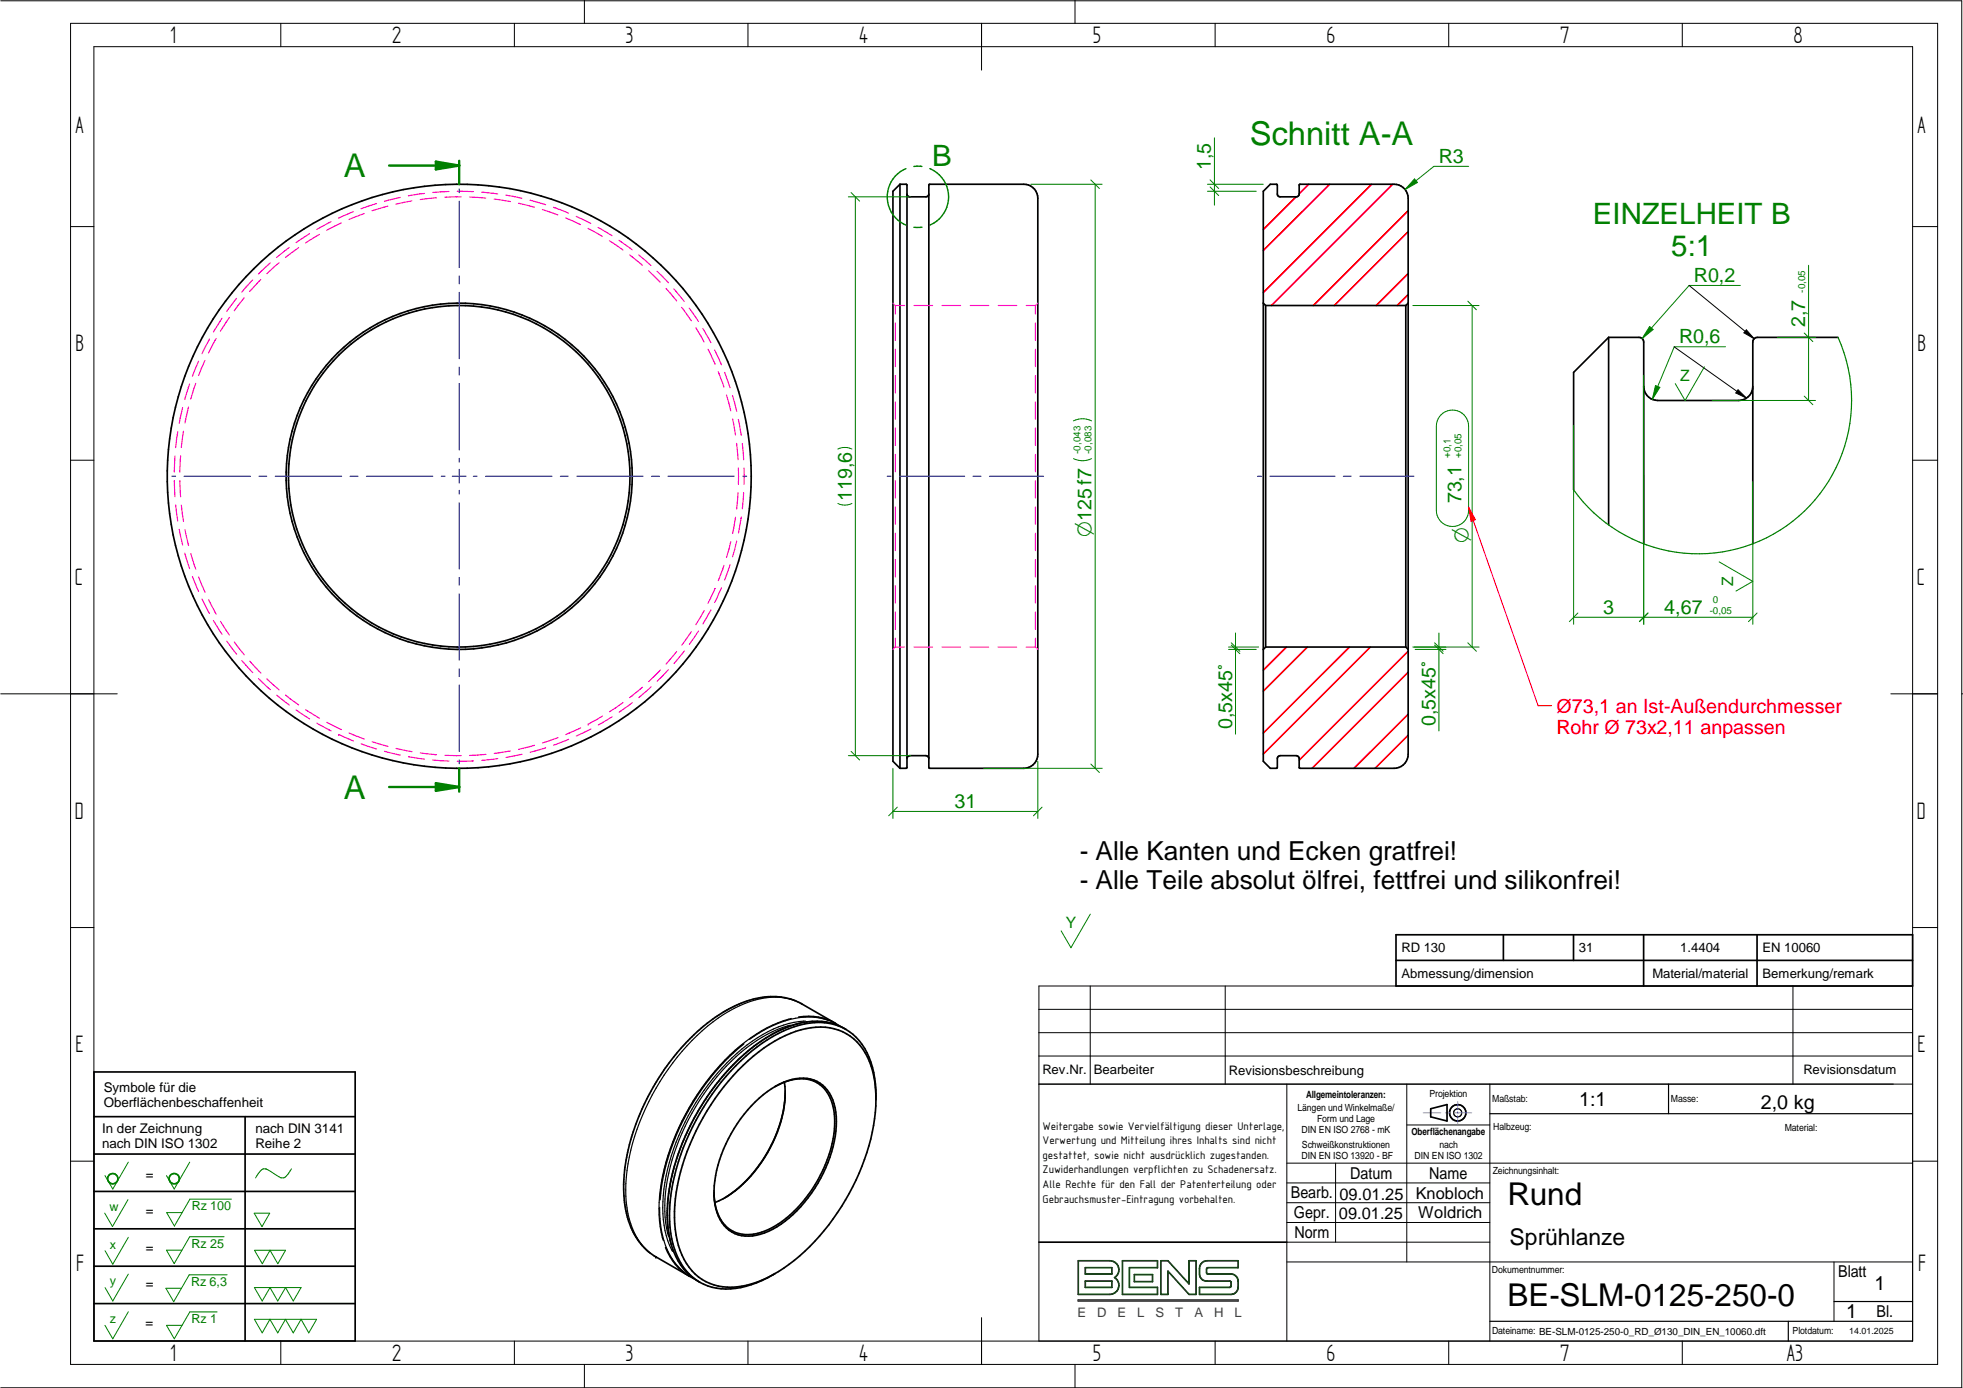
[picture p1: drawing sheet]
<svg xmlns="http://www.w3.org/2000/svg" width="420mm" height="297mm" viewBox="0 0 420 297" stroke-linecap="round" stroke-linejoin="round" font-family="sans-serif">
<g fill="none" stroke="#000" stroke-width=".21">
<path d="M.2 .2h419.7v296.8h-419.7M15.1 5h399.6v287h-399.6zM20.1 10h389.3v277h-389.3zM60.1 5v5M110.1 5v5M125.1 0v5M160.1 5v5M210.1 5v10M230.1 0v5M260.1 5v5M310.1 5v5M360.1 5v5"/>
<path d="M15.1 48.5h5M409.4 48.5h5.3M15.1 98.5h5M409.4 98.5h5.3M.2 148.5h24.9M404.7 148.5h10M419.9 148.5h.2M15.1 198.5h5M409.4 198.5h5.3M222.4 216h187M233.4 211v21M262.2 211v21"/>
<path d="M383.8 211v21M409.4 211h-187v76M222.4 232h187M222.4 226h187M222.4 221h187M275.4 232v55M301.1 232v38.1M318.9 232v55M15.1 248.5h5M275.4 253.2h43.5M275.4 257.4h43.5M275.4 248.9h134"/>
<path d="M285.9 248.9v16.9M301.1 240.7h17.8M409.4 248.5h5.3M275.4 270.1h134M275.4 261.6h43.5M275.4 265.8h43.5M392.5 270.1v12.7M60.1 287v5M110.1 287v5M125.1 292v5M160.1 287v5M210.1 282v10"/>
<path d="M230.1 292v5M260.1 287v5M310.1 287v5M360.1 287v5"/>
</g>
<g fill="none" stroke="#000" stroke-width=".25">
<path d="M169.2 219.4a31 31 0 0 0-14.8 9.9 47.9 47.9 0 0 0-12.1 27.3l.1 3.9 .7 4.1M169.4 218a32.5 32.5 0 0 0-16.3 11.1 49.4 49.4 0 0 0-12 28.2v4l.9 4.2M170.2 214.2a14.9 14.9 0 0 0-11.9 1 42.2 42.2 0 0 0-17 16.3 45.1 45.1 0 0 0-7.3 24.5 16.1 16.1 0 0 0 5.1 12.1M171.2 219a31.7 31.7 0 0 0-15.2 9.9 50.2 50.2 0 0 0-13.1 29.3v3.9l.8 4.3M172.4 218.5a22 22 0 0 0-12.5 5.1 48.7 48.7 0 0 0-17.9 32.2 21.6 21.6 0 0 0 1.9 12M177.3 218.4a14.8 14.8 0 0 0-11.4 .9l-2.3 1.1-3.2 2M178.9 219.2l.2 .1M318.9 238.3h90.5M357.1 232v6.3M141.2 258.4a18.2 18.2 0 0 0 3.9 12.6l1.6 1.4M392.5 278.5h16.9M318.9 282.8h90.5"/>
<path d="M382.8 282.8v4.2"/>
<circle cx="312" cy="238.1" r=".87"/>
</g>
<g fill="none" stroke="#000" stroke-width=".36">
<path d="M192.6 39.4l-1.5 1.5v122l1.5 1.5M192.6 39.4v125M192.6 39.4h1.3l.2 .2v124.6l-.2 .2h-1.3M198.8 39.5l20.3-.1a3 3 0 0 1 3 3v119a3 3 0 0 1-3 3h-20.1l-.2-.2zM198.8 41.5a.61 .61 0 0 1-.6 .6h-3.5a.58 .58 0 0 1-.6-.6M198.8 162.3a.65 .65 0 0 0-.6-.6h-3.5a.61 .61 0 0 0-.6 .6M171 217.7a11.7 11.7 0 0 1 8.6 1.8M172.7 218.7a28.7 28.7 0 0 0-15.4 8.8 49.9 49.9 0 0 0-14.4 30.6 22.8 22.8 0 0 0 1.3 9.7M172.8 218.7a11.9 11.9 0 0 1 8.2 1.6M178.8 219l-7.1-4.1a14.8 14.8 0 0 0-13.5 0 41.3 41.3 0 0 0-18 17.1 43.3 43.3 0 0 0-6.6 23.9 16.1 16.1 0 0 0 5.8 12.4l.9 .6M20.1 229.4h55.9v57.6h-55.9zM20.1 239h55.9"/>
<path d="M52.5 239v48M159.2 223.4a50.1 50.1 0 0 0-17.9 33.4M161.7 235.8a15.2 15.2 0 0 1 10.3-5.1 6.8 6.8 0 0 1 6.5 5.5 20.9 20.9 0 0 1-1.8 13.7 26.8 26.8 0 0 1-12.2 13.6 8.4 8.4 0 0 1-8.4-.2 9.9 9.9 0 0 1-3.3-8.5 29.6 29.6 0 0 1 8.9-19zM165.8 232.6a9.7 9.7 0 0 1 8.4-1.2 8 8 0 0 1 4.4 7.1 26.8 26.8 0 0 1-6.3 18.1 19.3 19.3 0 0 1-11 7.5 6.8 6.8 0 0 1-8-5.3l-.3-1.8-.2-1.9M167.9 231.6a25.4 25.4 0 0 1-4.9 17.2 22.8 22.8 0 0 1-10 8.6M168.1 233.8a29 29 0 0 1-13 22.6M181 220.3a13.7 13.7 0 0 0-12.1-.2 40.6 40.6 0 0 0-18.3 16.8 46.1 46.1 0 0 0-7.3 23.2 17.7 17.7 0 0 0 4.2 12.5l2.3 1.8M181 220.3a13.7 13.7 0 0 1 6.2 10.4 40.6 40.6 0 0 1-5.4 24.7 43.8 43.8 0 0 1-17.4 18 15.3 15.3 0 0 1-12.5 1.3 12.3 12.3 0 0 1-7-9.2 33.9 33.9 0 0 1 2.2-19.1 48.4 48.4 0 0 1 17.5-22.9 18.9 18.9 0 0 1 13-3.5 11.5 11.5 0 0 1 9.2 9.3l.5 2.3 .2 2.5M187.5 234.6v.6M306.2 237.3l3.5-.9v3.5l-3.5-.9zM20.1 247h55.9M20.1 255h55.9"/>
<path d="M20.1 263h55.9M20.1 271h55.9M20.1 279h55.9M140.3 268.9h.1M140.3 268.9l.1 .1M140.4 269l7.1 4.1M142.5 267a12 12 0 0 0 5 6.1M144.2 267.9a12.1 12.1 0 0 0 5.6 6.5M147.5 273.1l.9 .5M165.9 272.5a18.9 18.9 0 0 1-12.5 3.2 10.9 10.9 0 0 1-3.6-1.3M222.4 265.8h53"/>
<circle cx="98.3" cy="101.9" r="37"/>
<circle cx="98.3" cy="101.9" r="36.6"/>
<circle cx="98.3" cy="101.9" r="62.5"/>
<circle cx="312" cy="238.2" r="1.75"/>
</g>
<path d="M304.6 238.1h3.8M309.4 238.1h.9M311.2 238.1h3.8M312 235.7v1.8M312 237.9v.4M312 238.8v1.8" fill="none" stroke="#229aff" stroke-width=".21"/>
<path d="M230.8 269.8h6.7a1.94 1.94 0 0 1 1.9 1.4 1.94 1.94 0 0 1-.8 2.2 1.95 1.95 0 0 1 .8 2.2 1.95 1.95 0 0 1-1.9 1.4h-6.7zM232.3 274.2h5.7v1.3h-5.7zM232.3 271.3h5.7v1.3h-5.7zM240.3 269.8h7.4v1.5h-6v4.2h6v1.5h-7.4zM242.8 272.8h3.9v1.5h-3.9zM248.5 269.8h1.5l4.5 5v-5h1.5v7.2h-1.5l-4.5-5v5h-1.5zM257.1 270.4a1.55 1.55 0 0 1 1.3-.6h6.6v1.5h-6.5l-.3 .3v.8l.3 .2h5l.6 .2 .6 .4a2.72 2.72 0 0 1 .3 2.3l-.3 .9-.9 .6h-7.1v-1.5h6.5l.3-.3v-.8l-.3-.2h-5l-.6-.2-.5-.4a3.4 3.4 0 0 1-.2-2.9z" fill="none" stroke="#004000" stroke-width=".36"/>
<path d="M230.8 278.2h34.2v.2h-34.2z" fill="none" stroke="#3f3f3f" stroke-width=".36"/>
<g fill="none" stroke="#008000" stroke-width=".21">
<path d="M233.4 195.6l-4.2 7.2-2.1-3.6M27.4 256.7l-3.3 5.8-1.7-2.9M27.5 248.7l-3.4 5.8-1.6-2.9M40.6 248.7l-3.3 5.8-1.7-2.9M49.5 256.6h-8.9l-3.3 5.8-1.6-2.9h3.3M54.4 259.6h3.3l-1.6 2.9zM62.4 250.1a3 3 0 0 1-1.9 2l-.5-.1-2.6-1.6a1.29 1.29 0 0 0-1.9 .5l-.8 1.2M27.5 264.8l-3.4 5.8-1.6-2.9M27.5 272.7l-3.4 5.7-1.6-2.9M48 264.7h-7.4l-3.3 5.7-1.7-2.9h3.4M48.6 272.8h-8.1l-3.3 5.8-1.7-2.9h3.3M54.5 275.5h9.9l-1.6 2.9-1.7-2.9-1.7 2.9-1.6-2.9-1.7 2.9z"/>
<path d="M54.5 267.6h6.6l-1.6 2.8-1.7-2.8-1.7 2.8zM27.5 280.7l-3.4 5.8-1.6-2.9M46.5 280.8h-5.9l-3.3 5.7-1.7-2.9h3.4M54.5 282.3h13.3l-1.7 2.9-1.7-2.9-1.6 2.9-1.7-2.9-1.7 2.9-1.6-2.9-1.7 2.9z"/>
</g>
<g fill="none" stroke="#008000" stroke-width=".36">
<circle cx="24.1" cy="252.2" r="1.1"/>
<circle cx="37.3" cy="252.2" r="1.1"/>
</g>
<circle cx="140.4" cy="269" r=".18" fill="#000"/>
<g fill="none" stroke="#f0f" stroke-width=".25">
<path d="M54.1 59.9l-2.3 2.6M55.8 59.8l-2.4 2.6M57.9 56.3l-2.6 2.4M59.7 56.2l-2.6 2.4M61.9 53l-2.7 2.1M63.9 53l-2.8 2.1M66.3 50l-2.9 1.9M68.4 50.2l-3 1.8M70.9 47.5l-3.1 1.6M73.1 47.7l-3.2 1.6M75.6 45.3l-3.2 1.4M77.9 45.7l-3.2 1.3"/>
<path d="M80.6 43.6l-3.3 1.1M83 44.1l-3.4 1M85.7 42.2l-3.4 .9M88.2 43l-3.5 .7M90.8 41.4l-3.4 .5M93.4 42.3l-3.5 .4M96.1 41l-3.5 .2M97.8 40.9l3.5 .1M98.7 42.1l-3.5 .1M100.5 42.2l3.5 .2M103.1 41.1l3.4 .4M105.8 42.6l3.4 .5"/>
<path d="M108.3 41.8l3.4 .6M111 43.5l3.4 .8M113.4 42.8l3.4 1M116.1 44.9l3.3 1.1M118.5 44.4l3.2 1.2M121.1 46.7l3.2 1.4M123.3 46.3l3.2 1.5M125.9 48.9l3 1.7M128 48.7l3 1.7M130.4 51.5l2.9 2M132.5 51.4l2.8 2.1M134.8 54.6l2.7 2.2"/>
<path d="M136.7 54.5l2.6 2.3M138.8 58l2.5 2.4M140.6 58l2.5 2.5M42.5 77.3l-1.3 3.2M43.9 77.1l-1.4 3.3M44.8 72.6h.1M44.8 72.6l-1.6 3.1M46.3 72.4l-1.7 3.1M47.5 68.1l-1.8 3M49.1 67.9l-1.9 3M50.6 63.9l-2.1 2.7M52.3 63.7l-2.2 2.8"/>
<path d="M142.5 61.7l2.3 2.7M144.2 61.8l2.3 2.7M145.9 65.8l2.1 2.8M147.5 65.9l2 2.9M148.9 70.1l1.8 3.1M150.4 70.3l1.8 3M151.5 74.7l1.5 3.2M153 74.9l1.4 3.2M153.7 79.5l1.2 3.3M155.1 79.7l1.2 3.3M191.1 64.9l.2 .1M191.5 65.2l.1 .2"/>
<path d="M191.6 65.4v1.8M191.6 69.1v3.8M191.6 74.7v3.8M191.6 65.4h2M195.7 65.4h3.9M201.6 65.4h4M207.7 65.4h3.9M213.6 65.4h4M219.7 65.4h1.9M221.6 65.4v1.8M221.6 69.1v3.8M221.6 74.7v3.8"/>
<path d="M221.8 65.2l-.2 .2M222.1 64.9l-.1 .1M37.5 97.6l-.2 3.4M38 92.4l-.4 3.4M38.7 97.5l-.2 3.5M39.1 87.2l-.7 3.4M39.3 92.3l-.5 3.5M40.4 87.1l-.8 3.4M40.6 82.2l-1.1 3.3M41.9 82l-1.1 3.4M155.5 84.5l.9 3.4M156.8 84.7l.9 3.3"/>
<path d="M156.8 89.7l.6 3.4M157.7 94.9l.3 3.5M158 89.8l.7 3.4M158.9 94.9l.3 3.5M191.6 80.4v3.7M191.6 86v3.7M191.6 91.6v3.7M191.6 97.2v3.8M221.6 80.4v3.7M221.6 86v3.7M221.6 91.6v3.7M221.6 97.2v3.8"/>
<path d="M37.3 102.8l.2 3.5M37.6 108.1l.4 3.4M38.4 113.3l.7 3.3M38.5 102.8l.2 3.5M38.8 108.1l.5 3.5M39.5 118.4l1.1 3.3M39.6 113.3l.8 3.5M40.8 118.5l1.1 3.3M156.4 115.9l-.9 3.4M157.4 110.7l-.6 3.5M157.7 115.8l-.9 3.4M158 105.5l-.3 3.4"/>
<path d="M158 100.2v3.5M158.7 110.6l-.6 3.5M159.2 105.4l-.3 3.5M159.2 100.2v3.5M191.6 102.9v3.7M191.6 108.5v3.7M191.6 114.1v3.7M191.6 119.7v3.8M221.6 102.9v3.7M221.6 108.5v3.7M221.6 114.1v3.7M221.6 119.7v3.8"/>
<path d="M41.2 123.4l1.3 3.2M42.5 123.5l1.4 3.2M43.2 128.2l1.6 3.1M44.7 128.3l1.6 3.1M45.7 132.8l1.9 3M47.2 133l1.9 2.9M48.5 137.2l2.1 2.8M50.1 137.4l2.2 2.7M144.8 139.4l-2.3 2.7M146.5 139.3l-2.2 2.7M148 135.2l-2.1 2.8M149.5 135l-2 2.9"/>
<path d="M150.7 130.7l-1.8 3M152.2 130.5l-1.8 3M153 125.9l-1.5 3.2M154.4 125.8l-1.4 3.1M154.9 121l-1.2 3.3M156.3 120.9l-1.2 3.2M191.3 138.8l-.2 .2M191.6 125.3v3.8M191.6 131v3.7M191.6 136.6v1.9M191.6 138.5h2M191.6 138.5l-.1 .1"/>
<path d="M195.6 138.5h4M201.6 138.5h4M207.6 138.5h4M213.6 138.5h4M219.6 138.5h2M221.6 125.3v3.8M221.6 131v3.7M221.6 136.6v1.9M221.6 138.5l.2 .1M222 138.8l.1 .2M51.8 141.4l2.3 2.6M53.5 141.5l2.3 2.5"/>
<path d="M55.3 145.2l2.6 2.4M57.1 145.3l2.6 2.3M59.2 148.8l2.7 2.1M61.1 148.8l2.8 2.1M63.4 151.9l2.9 2M65.4 151.9l3 1.8M67.8 154.7l3.1 1.7M69.9 154.6l3.2 1.5M72.5 157.2h.1M72.5 157.2l3.2 1.4M74.7 156.9l3.3 1.3M77.3 159.2l3.3 1.1"/>
<path d="M79.7 158.7l3.3 1M114.4 159.5l-3.4 .9M119.4 157.9l-3.3 1.1M121.7 158.2l-3.2 1.3M124.3 155.8l-3.2 1.4M125.9 155h.1M126.5 156l-3.2 1.5M128.9 153.2l-3 1.8M131 153.4l-3 1.8M133.4 150.3l-2.9 2M135.3 150.4l-2.8 2M137.5 147.1l-2.7 2.2"/>
<path d="M139.4 147l-2.7 2.3M141.3 143.4l-2.5 2.5M143.1 143.3l-2.5 2.5M82.3 160.8l3.4 .8M84.8 160.2l3.4 .7M87.4 161.9l3.5 .6M89.9 161.1l3.5 .4M92.6 162.6l3.5 .3M95.2 161.6l3.5 .1M101.4 162.8l-3.5 .1M104 161.4l-3.5 .3M106.6 162.3l-3.5 .4"/>
<path d="M109.3 160.7l-3.5 .5M111.7 161.4l-3.4 .7M116.8 160l-3.3 1"/>
</g>
<path d="M83.3 35.4h15v4M98.3 164.4v4" fill="none" stroke="#008000" stroke-width=".51"/>
<path d="M93.3 34.6l5 .8-5 .9z" fill="#008000"/>
<path d="M93.3 34.6l5 .8-5 .9zM83.3 168.4h15" fill="none" stroke="#008000" stroke-width=".51"/>
<path d="M93.3 167.6l5 .8-5 .8z" fill="#008000"/>
<path d="M98.3 34.4v1M93.3 167.6l5 .8-5 .8zM98.3 168.4v1" fill="none" stroke="#008000" stroke-width=".51"/>
<g fill="none" stroke="#f00" stroke-width=".36">
<path d="M280.1 39.4l-2 2.1M284.6 39.4l-14.2 14.2M293.6 39.4l-23.2 23.2M298.1 39.4l-26 26M277.4 42.1l-7 7M301.4 58.5l-6.8 6.9M301.4 45.1l-20.3 20.3M301.4 49.6l-15.8 15.8M301.4 63l-2.3 2.4M275.3 138.5l-4.9 4.9M279.8 138.5l-9.4 9.4M288.8 138.5l-18.4 18.4"/>
<path d="M293.3 138.5l-22.9 22.9M301.4 139.4l-23.3 23.3M301.4 152.8l-11.6 11.6M301.4 157.3l-7.1 7.1M301.4 143.8l-20.6 20.6"/>
</g>
<g fill="none" stroke="#000" stroke-width=".36">
<path d="M270.4 40.9l1.5-1.5h1.3l.2 .2v1.9a.58 .58 0 0 0 .6 .6h3.5a.61 .61 0 0 0 .6-.6v-1.9l.2-.2h20.1a3 3 0 0 1 3 3v119a3 3 0 0 1-3 3h-20.1l-.2-.2v-1.9a.65 .65 0 0 0-.6-.6h-3.5a.61 .61 0 0 0-.6 .6v1.9l-.2 .2h-1.3l-1.5-1.5zM270.4 64.9l.5 .5M270.9 65.4h30M270.9 65.4v73.1M300.9 65.4v73.1M301.4 64.9l-.5 .5M344.3 72.2l-7.5 7.5v25.1M344.3 72.2v40.1M344.3 72.2h6.5a1.02 1.02 0 0 1 1 1v43.2M393.4 72.2h-17.2a.98 .98 0 0 0-1 1v43.2M375.2 82.7a3 3 0 0 1-3 3h-17.4a3 3 0 0 1-3-3M270.9 138.5l-.5 .5"/>
<path d="M270.9 138.5h30M300.9 138.5l.5 .5M298.8 205.5h110.6M298.8 200h110.6v11h-110.6zM321.8 200v5.5M336.8 200v5.5M351.8 200v11M376.1 200v11"/>
</g>
<g fill="none" stroke="#008000" stroke-width=".21">
<path d="M220.6 39.4h15.3M233.5 38.5l1.8 1.8M234.4 39.4v125M181.6 42.1h13.4M182.2 41.2l1.8 1.9M183.1 42.1v119.6M302.4 65.4h14.2M314.2 64.5l1.8 1.8M315.1 65.4v73.1M353.1 69.9l.7 .6-2.3 2zM372.5 61.1h-11l-10 11.4M182.3 96.1l-1-.3a3.3 3.3 0 0 0-2 .3"/>
<path d="M233.6 98.1l-1.6 .5-1.1-.1-1.1-.4M233.6 90.1l-1.6-.5-1.1 .1-1.1 .4M308.5 88.8a3.5 3.5 0 0 1 3.7-.8 3.5 3.5 0 0 1 2.1 3.2v18a3.5 3.5 0 0 1-3.4 3.5 3.5 3.5 0 0 1-3.5-3.5v-18a3.4 3.4 0 0 1 1.1-2.4zM182.3 107.7l-1 .4a3.3 3.3 0 0 1-2-.4M302.7 138.5h13.9M314.2 137.6l1.8 1.8M181.6 161.7h13.4M182.2 160.8l1.8 1.8M210.6 164.4h25.3M233.5 163.5l1.8 1.8"/>
</g>
<path d="M193.9 36.1a6.6 6.6 0 0 0-4 6 6.6 6.6 0 0 0 4 6.1M197.3 35.6h-1.7M199 36.1a6.5 6.5 0 0 1 4 6 6.5 6.5 0 0 1-4 6.1M197.3 48.6h-1.7" fill="none" stroke="#008000" stroke-width=".3"/>
<path d="M393.4 72.2a32.8 32.8 0 0 1-13.5 41.9 32.8 32.8 0 0 1-43.1-9.3" fill="none" stroke="#008000" stroke-width=".25"/>
<path d="M353.1 69.9l.7 .6-2.3 2z" fill="#008000"/>
<path d="M369.3 74.2h-10.9l-4.7 11.3M354.3 82.5l1 .4-1.6 2.6z" fill="none" stroke="#008000" stroke-width=".21"/>
<path d="M354.3 82.5l1 .4-1.6 2.6z" fill="#008000"/>
<path d="M358.3 74.2l15.5 11M361.5 61.1l14 11.4M373.8 70.6l1.7 1.9-2.2-1.3zM372 83.4l1.8 1.8-2.3-1.1z" fill="none" stroke="#000" stroke-width=".21"/>
<path d="M373.8 70.6l1.7 1.9-2.2-1.3zM372 83.4l1.8 1.8-2.3-1.1z" fill="#000"/>
<g fill="none" stroke="#008000" stroke-width=".21">
<path d="M258.4 39.4h12M259 38.5l1.8 1.8M259.9 29.5v14.4M302.8 38.3l.6 .8-2.7 1.5zM314.4 35.6h-7.5l-6.2 5M258.4 40.9h10.5M259 40l1.8 1.8M387.1 56.8v28.9M364.8 78.5l-4.1 7.2-2.1-3.6M380.5 72.2h8.1M386.2 71.3l1.8 1.8M336.8 91.1v42.5"/>
<path d="M351.8 80.3v53.3M366.4 85.7h22.2M386.2 84.8l1.8 1.8M375.2 103v30.6M336.8 132.1h38.4M337.7 131.2l-1.8 1.8M352.7 131.2l-1.8 1.8M368 120.2l7.2 4.2-3.6 2.1M376.1 131.2l-1.9 1.8M191.1 164.4v10.8M191.1 173.7h31M192.1 172.7l-1.9 1.9"/>
<path d="M222.1 162.9v12.3M223 172.7l-1.8 1.9"/>
</g>
<g fill="none" stroke="#00f" stroke-width=".21">
<path d="M98.3 40.4v.9M98.3 43v14.3M98.3 59v1.8M98.3 62.5v14.3M98.3 78.5v1.8M98.3 82.1v14.2M98.3 98.1v.8M36.7 101.9h.9M39.4 101.9h14.2M55.4 101.9h1.7M58.9 101.9h14.2M74.9 101.9h1.8"/>
<path d="M78.4 101.9h14.3M94.4 101.9h.9M96.8 101.9h3M98.3 104.9v.9M98.3 107.5v14.3M98.3 100.4v3M101.3 101.9h.8M103.9 101.9h14.3M119.9 101.9h1.8M123.4 101.9h14.3M139.4 101.9h1.8M142.9 101.9h14.3"/>
<path d="M159 101.9h.8M189.9 101.9h.8M192.5 101.9h14M208.2 101.9h1.8M211.8 101.9h11.6M269.1 101.9h.9M271.8 101.9h14M287.5 101.9h1.8M291 101.9h11.7M98.3 123.6v1.7M98.3 127.1v14.2M98.3 143.1v1.7"/>
<path d="M98.3 146.6v14.2M98.3 162.6v.9"/>
</g>
<path d="M302.8 38.3l.6 .8-2.7 1.5z" fill="#008000"/>
<path d="M263 139h5.9M263 138.5h6.4M263.5 137.6l1.9 1.8M263.5 138l1.9 1.9M264.4 135.5v21.6M302.4 138.5h7.1M302.9 139h6.6M307.1 137.6l1.8 1.8M307.1 138l1.8 1.9M308 135.5v20.9" fill="none" stroke="#008000" stroke-width=".21"/>
<path d="M314.3 108.5l14.9 42.5" fill="none" stroke="#f00" stroke-width=".21"/>
<path d="M314.3 108.5l1.5 2.7-.9 .3z" fill="#f00"/>
<path d="M314.3 108.5l1.5 2.7-.9 .3zM329.2 151h2.9" fill="none" stroke="#f00" stroke-width=".21"/>
<g font-size="7" fill="#008000">
<text x="267.5" y="31">Schnitt A-A</text>
<text x="73.6" y="37.9">A</text>
<text x="73.6" y="170.9">A</text>
</g>
<g font-size="6.7">
<text x="322.6" y="257.9">Rund</text>
<text x="322.6" y="279.6">BE-SLM-0125-250-0</text>
</g>
<g font-size="6.3" fill="#008000">
<text x="199.5" y="35.6">B</text>
<text x="340.9" y="48">EINZELHEIT B</text>
<text x="357.7" y="54.7">5:1</text>
</g>
<g font-size="5.8">
<text x="36.4" y="9.2">1</text>
<text x="83.9" y="9.2">2</text>
<text x="133.9" y="9.2">3</text>
<text x="183.9" y="9.2">4</text>
<text x="233.9" y="9.2">5</text>
<text x="283.9" y="9.2">6</text>
<text x="333.9" y="9.2">7</text>
<text x="383.9" y="9.2">8</text>
<text x="16.1" y="28.4">A</text>
<text x="410.4" y="28.4">A</text>
<text x="16.1" y="75.2">B</text>
<text x="410.4" y="75.2">B</text>
<text x="16" y="125.2">C</text>
<text x="410.3" y="125.2">C</text>
<text x="16" y="175.2">D</text>
<text x="410.3" y="175.2">D</text>
<text x="16.1" y="225.2">E</text>
<text x="410.4" y="225.2">E</text>
<text x="16.3" y="271.9">F</text>
<text x="410.6" y="271.9">F</text>
<text x="36.4" y="291.2">1</text>
<text x="83.9" y="291.2">2</text>
<text x="133.9" y="291.2">3</text>
<text x="183.9" y="291.2">4</text>
<text x="233.9" y="291.2">5</text>
<text x="283.9" y="291.2">6</text>
<text x="333.9" y="291.2">7</text>
<text x="382.4" y="291.2">A3</text>
</g>
<g font-size="5.6">
<text x="231.1" y="184">- Alle Kanten und Ecken gratfrei!</text>
<text x="231.1" y="190.2">- Alle Teile absolut ölfrei, fettfrei und silikonfrei!</text>
</g>
<text font-size="4.9" x="323.1" y="266.5">Sprühlanze</text>
<g font-size="4.6" fill="#008000">
<text x="233.6" y="114.8" transform="rotate(-90 233.6 114.8)">O125f7</text>
<text x="314.3" y="116.1" transform="rotate(-90 314.3 116.1)">O</text>
</g>
<g font-size="4.2" fill="#008000">
<text x="307.9" y="34.9">R3</text>
<text x="259.2" y="36.4" transform="rotate(-90 259.2 36.4)">1,5</text>
<text x="362.6" y="60.3">R0,2</text>
<text x="386.3" y="70" transform="rotate(-90 386.3 70)">2,7</text>
<text x="359.4" y="73.4">R0,6</text>
<text x="182.3" y="107.2" transform="rotate(-90 182.3 107.2)">119,6</text>
<text x="312.8" y="107.7" transform="rotate(-90 312.8 107.7)">73,1</text>
<text x="343.1" y="131.4">3</text>
<text x="356.2" y="131.4">4,67</text>
<text x="307.2" y="155.4" transform="rotate(-90 307.2 155.4)">0,5x45v</text>
<text x="263.7" y="156.1" transform="rotate(-90 263.7 156.1)">0,5x45v</text>
<text x="204.3" y="172.9">31</text>
</g>
<g font-size="4.2" fill="#f00">
<text x="333.2" y="152.5">Ø73,1 an Ist-Außendurchmesser</text>
<text x="333.2" y="157">Rohr Ø 73x2,11 anpassen</text>
</g>
<g font-size="4.2">
<text x="338" y="236.8">1:1</text>
<text x="376.9" y="237.4">2,0 kg</text>
<text x="401.2" y="276.1">1</text>
<text x="395.2" y="282.1">1</text>
</g>
<g font-size="3.5">
<text x="276.3" y="256.5">Bearb.</text>
<text x="286.7" y="256.7">09.01.25</text>
<text x="289" y="252.2">Datum</text>
<text x="303" y="256.5">Knobloch</text>
<text x="305.9" y="252.2">Name</text>
<text x="277" y="260.7">Gepr.</text>
<text x="286.6" y="260.8">09.01.25</text>
<text x="303.5" y="260.6">Woldrich</text>
<text x="277" y="264.9">Norm</text>
<text x="393.4" y="273.4">Blatt</text>
<text x="401.6" y="281.8">Bl.</text>
</g>
<g font-size="3.4" fill="#008000">
<text x="359.7" y="81.5">Z</text>
<text x="371" y="125.4" transform="rotate(-90 371 125.4)">Z</text>
<text x="228.1" y="198.6">Y</text>
</g>
<g font-size="2.9">
<text x="22.2" y="233.6">Symbole für die</text>
<text x="22.2" y="236.8">Oberflächenbeschaffenheit</text>
<text x="21.8" y="242.6">In der Zeichnung</text>
<text x="21.8" y="245.7">nach DIN ISO 1302</text>
<text x="54.7" y="242.5">nach DIN 3141</text>
<text x="54.7" y="245.7">Reihe 2</text>
<text x="31.2" y="252.3">=</text>
<text x="31.2" y="260.1">=</text>
<text x="31.2" y="267.8">=</text>
<text x="31.2" y="275.6">=</text>
<text x="31.1" y="283.9">=</text>
</g>
<g font-size="2.8">
<text x="300" y="203.7">RD 130</text>
<text x="338" y="203.7">31</text>
<text x="359.7" y="203.7">1.4404</text>
<text x="377.3" y="203.7">EN 10060</text>
<text x="300" y="209.2">Abmessung/dimension</text>
<text x="353.7" y="209.2">Material/material</text>
<text x="377.3" y="209.2">Bemerkung/remark</text>
<text x="223.1" y="229.9">Rev.Nr.</text>
<text x="234.1" y="229.9">Bearbeiter</text>
<text x="263" y="230">Revisionsbeschreibung</text>
<text x="386" y="229.9">Revisionsdatum</text>
</g>
<g font-size="2.8" fill="#3f3f3f">
<text x="230.6" y="281.8">E</text>
<text x="234.8" y="281.8">D</text>
<text x="239.2" y="281.8">E</text>
<text x="243.4" y="281.8">L</text>
<text x="247.3" y="281.8">S</text>
<text x="251.6" y="281.8">T</text>
<text x="255.6" y="281.8">A</text>
<text x="259.9" y="281.8">H</text>
<text x="264.2" y="281.8">L</text>
</g>
<g font-size="2.7" fill="#008000">
<text x="23.5" y="259.1">w</text>
<text x="41" y="259">Rz 100</text>
<text x="23.5" y="267.2">x</text>
<text x="41" y="267.1">Rz 25</text>
<text x="23.5" y="275.1">y</text>
<text x="40.9" y="275.2">Rz 6,3</text>
<text x="23.5" y="283.1">z</text>
<text x="41" y="283.2">Rz 1</text>
</g>
<g font-size="2.6">
<text x="223.2" y="241.7">Weitergabe sowie Vervielfältigung dieser Unterlage,</text>
<text x="223.2" y="244.9">Verwertung und Mitteilung ihres Inhalts sind nicht</text>
<text x="223.2" y="248">gestattet, sowie nicht ausdrücklich zugestanden.</text>
<text x="223.2" y="251.1">Zuwiderhandlungen verpflichten zu Schadenersatz.</text>
<text x="223.2" y="254.2">Alle Rechte für den Fall der Patenterteilung oder</text>
<text x="223.2" y="257.4">Gebrauchsmuster-Eintragung vorbehalten.</text>
</g>
<g font-size="2.1" fill="#008000">
<text x="386.3" y="62.6" transform="rotate(-90 386.3 62.6)">-0,05</text>
<text x="231.3" y="97.1" transform="rotate(-90 231.3 97.1)">-0,043</text>
<text x="233.6" y="97.1" transform="rotate(-90 233.6 97.1)">-0,083</text>
<text x="310.4" y="98" transform="rotate(-90 310.4 98)">+0,1</text>
<text x="312.8" y="98" transform="rotate(-90 312.8 98)">+0,05</text>
<text x="365.9" y="131.4">-0,05</text>
<text x="366.6" y="129">0</text>
</g>
<g font-size="2.1">
<text x="277.7" y="237.8">Längen und Winkelmaße/</text>
<text x="279.6" y="235">Allgemeintoleranzen:</text>
<text x="306" y="234.8">Projektion</text>
<text x="319.4" y="235.9">Maßstab:</text>
<text x="357.6" y="235.9">Masse:</text>
<text x="278.6" y="242.5">DIN EN ISO 2768 - mK</text>
<text x="278.6" y="245.7">Schweißkonstruktionen</text>
<text x="281.9" y="240.1">Form und Lage</text>
<text x="302.1" y="243">Oberflächenangabe</text>
<text x="308.1" y="245.6">nach</text>
<text x="319.6" y="241.9">Halbzeug:</text>
<text x="382" y="242">Material:</text>
<text x="278.6" y="248">DIN EN ISO 13920 - BF</text>
<text x="302.8" y="248">DIN EN ISO 1302</text>
<text x="319.5" y="251.2">Zeichnungsinhalt:</text>
<text x="319.3" y="272.4">Dokumentnummer:</text>
<text x="319.4" y="285.6">Dateiname: BE-SLM-0125-250-0_RD_Ø130_DIN_EN_10060.dft</text>
<text x="383.7" y="285.6">Plotdatum:</text>
</g>
<text font-size="1.9" x="395.8" y="285.5">14.01.2025</text>
</svg>
